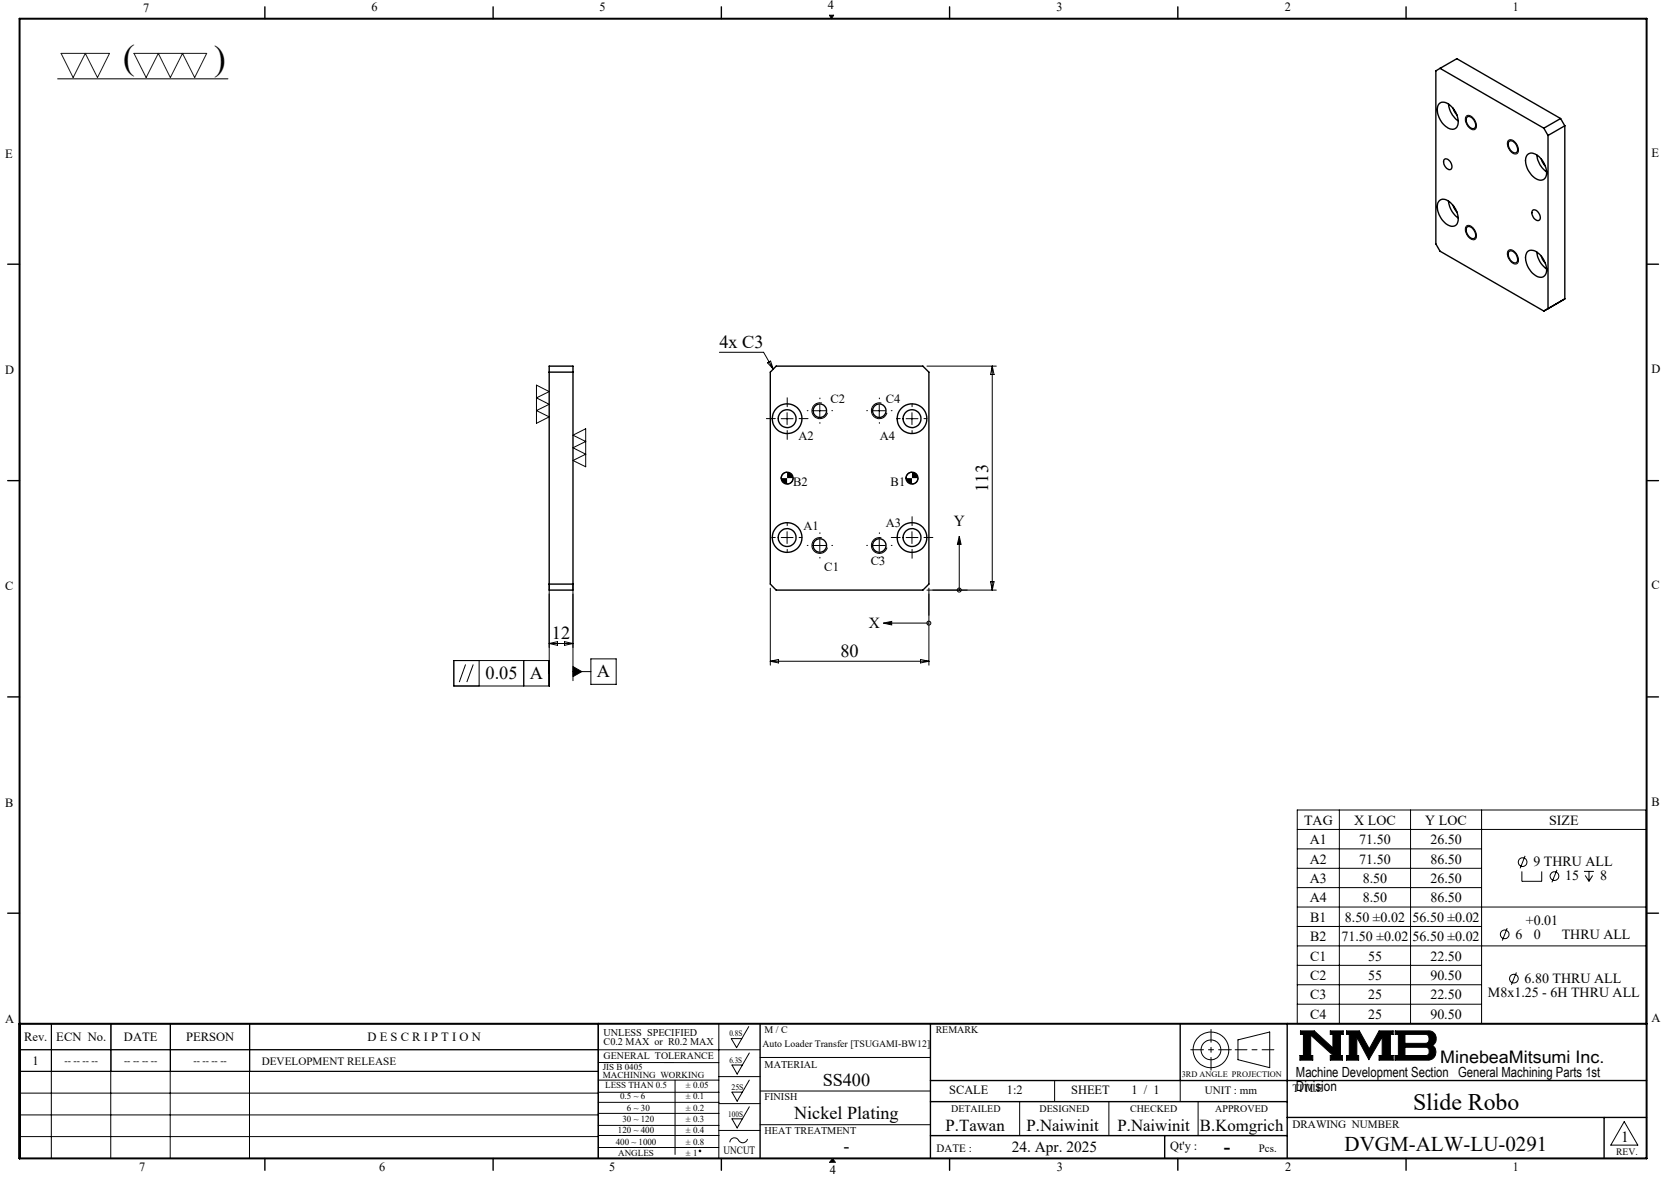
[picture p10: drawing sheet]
<svg xmlns="http://www.w3.org/2000/svg" width="420mm" height="297mm" viewBox="0 0 420 297" stroke-linecap="round" stroke-linejoin="round" font-family="sans-serif">
<g fill="none" stroke="#000" stroke-width=".25">
<path d="M14.5 19.9h43M209.2 3.8h1.1l-.6 .9zM369.9 29.3a1.53 1.53 0 0 1 2.1 1 1.66 1.66 0 0 1-.1 2.4 2.51 2.51 0 0 1-2-3.4zM380.5 35.5a1.65 1.65 0 0 1 2.2 1.1 1.47 1.47 0 0 1-.3 2.3 2.58 2.58 0 0 1-1.9-3.4zM369.9 57.1a1.61 1.61 0 0 1 2.2 1.1 1.48 1.48 0 0 1-.3 2.3 2.53 2.53 0 0 1-1.9-3.4zM380.5 63.2a1.65 1.65 0 0 1 2.2 1.2 1.47 1.47 0 0 1-.3 2.2 2.58 2.58 0 0 1-1.9-3.4zM135.3 97.2l3.2 1.6-3.2 1.6 3.2 1.6-3.2 1.6 3.2 1.6-3.2 1.6zM181.5 88.9h11.1l2.5 4.2M193.6 91.5l.8-.4 .7 2zM233.8 92.4h17.5M250.3 92.4v56.5M250.3 92.4l.5 2.1h-.9z"/>
<path d="M144.5 109.8l3.2-1.6v9.6l-3.2-1.6 3.2-1.6-3.2-1.6 3.2-1.6zM197.1 105.7h3M198.5 119.1l-.9 .4-.5 1.1M198.5 104.1v3M205.3 103.6h3M206.8 102.2v3M207.3 101.7a2 2 0 0 0-2.4 1.4 2 2 0 0 0 1.4 2.5 2 2 0 0 0 2.4-1.4M220.3 103.6h3M221.8 102.2v3M222.3 101.7a2 2 0 0 0-2.4 1.4 2 2 0 0 0 1.4 2.5 2 2 0 0 0 2.4-1.4M228.6 105.7h3M230 119.1l-.5 .1-.6 .5-.3 .9"/>
<path d="M230 104.1v3M197.1 135.6h3M198.5 134.2v3M200.1 120.6l-.5 1.2-1.1 .4M205.3 137.7h3M206.8 136.1v3M207.3 135.7a2 2 0 0 0-2.4 1.4 2 2 0 0 0 1.4 2.5 2 2 0 0 0 2.4-1.4M220.3 137.7h3M221.8 136.1v3M222.3 135.7a2 2 0 0 0-2.4 1.4 2 2 0 0 0 1.4 2.5 2 2 0 0 0 2.4-1.4M228.6 135.6h3M230 134.2v3"/>
<path d="M231.6 120.6l-.4 1-.4 .4-.8 .2M242 135.3l.4 2.1h-.9zM242 137.4v11.5M138.5 147.4v25.7h-24v-6.4h24M144.5 147.4v24.4M194.3 148.4v19.4M222.8 157.2l2.1-.4v.9zM224.9 157.2h9.4M233.8 148.9h17.5M234.3 148.4v19.4M249.9 146.8h.9l-.5 2.1zM117.4 167.7l-1.5 4.4"/>
<path d="M119.4 167.7l-1.6 4.4M120.9 166.7v6.4M132.1 166.7v6.4M138.5 162.4h6M138.5 162.4l2.1-.5v.9zM142.4 161.9l2.1 .5-2.1 .4zM144.5 169.5h4.5M144.5 168.2l2.3 1.3-2.3 1.2zM149 166.3h6.4v6.4h-6.4zM194.3 166.9h40M194.3 166.9l2.1-.5v.9zM232.2 166.4l2.1 .5-2.1 .4z"/>
<path d="M327.2 204.4h88v53.9h-88zM327.2 214.2h46.5M327.2 219.1h46.5M327.2 209.3h88M337.9 204.4v53.9M355.8 204.4v53.9M373.7 204.4v53.9M383.9 219.9v2.5h5v-2.5M384.7 216l-1.2 3.1M392.7 219.5l-1.2 3.1M399.6 219.9h2.5M400.8 219.9v2.5"/>
<path d="M327.2 224h46.5M327.2 228.9h88M327.2 233.8h46.5M327.2 238.7h88M380.2 234.2l-1.2 3.1M399.9 220.9l.9 1.5M401.7 220.9l-.9 1.5M12.9 258.3v34M13 258.3v12M27.9 258.3v34M28 258.3v12M42.9 258.3v34"/>
<path d="M43 258.3v12M62.9 258.3v34M63 258.3v12M150.9 258.3v34M181.3 258.3v34M188.9 259l-3.1 5.4-1.3-2.3h2.6M327.2 243.6h46.5M327.2 248.5h46.5M327.2 253.4h46.5M382.5 245.4l-1.3 3.1M4.9 264.9h186.8M4.9 275.8h146"/>
<path d="M5 270.3v-12h146v12l-146.1 .1M5 264.9h146M150.9 278.2h30.4M150.9 275.6h30.4M150.9 272.6h30.4M150.9 268.1h30.4M170.3 272.6v18.7M181.3 271.7h10.4M181.3 278.5h10.4M189 279.3l-3.1 5.3-1.3-2.3h2.7M189 265.7l-3.1 5.3-1.3-2.3h2.7M189 272.6l-3.1 5.3-1.3-2.3h2.7"/>
<path d="M191.7 266.8h43M191.7 275.3h43M257.2 278v8.6M266 272.7v5.3M279.7 278v8.6M297.7 272.7v5.3M302.2 278v8.6M312.3 262.4l8-2v9l-8-2zM328 260.1h3.5l4.7 4.3v-3.4h-.6v-.9h3.2v.9h-.7v5.3h.5v1.2h-3v-1.2h.7l-5.7-5.1v5.1h.6v1.2h-3.3v-1.2h.9v-5.3h-.8zM339.7 260.1h3.2l2.5 4.6 2.5-4.6h3.5v.9h-.7v5.3h.7v1.2h-3.5v-1.2h.8v-4.6l-3.4 5.7-3-5.7v4.6h.4v1.2h-3v-1.2h.7v-5.3h-.7zM351.9 260.1h8.4a1.97 1.97 0 0 1 1.9 1.5 1.97 1.97 0 0 1-.9 2.2 2.03 2.03 0 0 1 .8 2.2 2.03 2.03 0 0 1-1.8 1.5h-8.4v-1.2h.8v-5.3h-.8zM354.4 261h5.4l.6 .5v1.2l-.4 .5-.3 .1h-5.3z"/>
<path d="M354.4 264.3h5.4l.6 .4 .1 1a.79 .79 0 0 1-.8 .6h-5.3zM4.9 281.3h146M4.9 286.8h146M150.9 280.9h30.4M150.9 286.5h30.4M150.9 284h30.4M150.9 289.6h30.4M181.3 285.3h10.4M188.6 287.4a1.29 1.29 0 0 1-1.2 1 1.29 1.29 0 0 1-1.3-.9 1.14 1.14 0 0 0-1.3-.3 1.14 1.14 0 0 0-.7 1.1M191.7 283.8h43M210 292.3l.7 1M409.7 283l3.4 6h-6.8z"/>
<circle cx="234.3" cy="157.2" r=".49"/>
<circle cx="242" cy="148.9" r=".5"/>
<circle cx="384.1" cy="217.5" r="1.1"/>
<circle cx="379.6" cy="235.8" r="1.09"/>
<circle cx="392.1" cy="221.1" r="1.09"/>
<circle cx="381.9" cy="246.9" r="1.09"/>
<circle cx="305.5" cy="264.9" r="2.51"/>
<circle cx="305.5" cy="264.9" r="4.5"/>
<circle cx="176.6" cy="290.4" r=".2"/>
</g>
<path d="M311.6 264.9h9.7" fill="none" stroke="#000" stroke-width=".25" stroke-dasharray="15.2 1.3 1.3 1.3" stroke-dashoffset="12.3"/>
<path d="M305.5 259.8v10.2M300.4 264.9h10.2" fill="none" stroke="#000" stroke-width=".25" stroke-dasharray="15.2 1.3 1.3 1.3" stroke-dashoffset="12"/>
<g fill="none" stroke="#000" stroke-width=".35">
<path d="M66.8 1.7v3M124.4 1.7v3M182 1.7v3M239.5 1.7v3M297.1 1.7v3M354.7 1.7v3M363.3 17.2l-1.1 .7v43.7l1.1 1.8 26.1 15.1M363.3 17.2l26.1 15.1M363.3 17.2l4.2-2.4 26.2 15.1M363 26.2a2.17 2.17 0 0 1 3.1 .7 4.5 4.5 0 0 1 1.2 5.3 2.15 2.15 0 0 1-2.9-.6 4.6 4.6 0 0 1-1.4-5.4zM365.4 26.2v.2a6 6 0 0 0 2.4 4.1M366.5 27.3l1 1.7"/>
<path d="M370.1 29.5a1.65 1.65 0 0 1 2 1.5 .92 .92 0 0 1-.2 1.4 .92 .92 0 0 1-1.3-.4 1.94 1.94 0 0 1-.5-2.5zM380.7 35.6a1.96 1.96 0 0 1 2 2.7 1.04 1.04 0 0 1-1.7-.4 1.91 1.91 0 0 1-.3-2.3zM385.2 39.1a1.96 1.96 0 0 1 3 .4 4.9 4.9 0 0 1 1.6 5.4 1.85 1.85 0 0 1-2.8-.1 5.1 5.1 0 0 1-1.9-5.5zM387.7 39.1a5.8 5.8 0 0 0 2.4 4.3M389.4 32.3l1.1 1.9M390.5 34.2v43.7M393.7 29.9l-4.3 2.4M393.7 29.9l1 1.8M394.7 31.7l-4.2 2.5M394.7 31.7v43.7M363 50.8a1.83 1.83 0 0 1 2.6 .1 5.1 5.1 0 0 1 1.9 5.6 2.02 2.02 0 0 1-3.1-.4 4.6 4.6 0 0 1-1.4-5.3zM364.3 40.3a1.33 1.33 0 0 1 1.8 1.1 .77 .77 0 0 1 .1 1 .77 .77 0 0 1-.9 .3 1.97 1.97 0 0 1-1-2.4z"/>
<path d="M365.4 50.8v.1a5.9 5.9 0 0 0 2.4 4.1M366.5 51.8l1 1.7M370 57.4a1.42 1.42 0 0 1 2 1.1 1 1 0 0 1 .3 1.1 1 1 0 0 1-.9 .6 2.28 2.28 0 0 1-1.4-2.8zM386.7 53a1.77 1.77 0 0 1 1.6 2.5 1.67 1.67 0 0 1-1.9-2zM388.8 40.2l1 1.6M1.9 66.7h3M380.7 63.4a1.96 1.96 0 0 1 2 2.6 1.04 1.04 0 0 1-1.7-.4 1.91 1.91 0 0 1-.3-2.2zM385.2 63.6a2.23 2.23 0 0 1 3.2 .6 4.8 4.8 0 0 1 1.4 5.2 1.79 1.79 0 0 1-2.8-.2 5.1 5.1 0 0 1-1.9-5.4zM387.7 63.6a5.8 5.8 0 0 0 2.4 4.3M388.8 64.7l.3 .8 .7 .9M390.5 77.9l-1.1 .6M394.7 75.4l-4.2 2.5"/>
<path d="M394.7 75.4l-5.3 3.1M415.4 66.7h3M138.5 92.4h6v56.5h-6zM138.5 93.9h6M195.8 92.4h37l1.5 1.5v53.5l-1.5 1.5h-37l-1.5-1.5v-53.5zM1.9 121.3h3M415.4 121.3h3M138.5 147.4h6M1.9 175.9h3M415.4 175.9h3M1.9 230.4h3M415.4 230.4h3"/>
<path d="M150.9 258.3v34M191.7 258.3v34M234.7 258.3v34M297.7 258.3v14.4M324.7 258.3v34M234.7 272.7h180.7M234.7 278h90M66.8 292.3v3M124.4 292.3v3M182 292.3v3M234.7 286.6h90M239.5 292.3v3"/>
<path d="M293.8 286.6v5.7M297.1 292.3v3M324.7 282h90.7M354.7 292.3v3M404.6 282v10.3"/>
<circle cx="198.6" cy="105.7" r="3.8"/>
<circle cx="198.6" cy="105.7" r="2.25"/>
<circle cx="206.8" cy="103.6" r="1.7"/>
<circle cx="221.8" cy="103.6" r="1.7"/>
<circle cx="230" cy="105.7" r="2.26"/>
<circle cx="230.1" cy="105.7" r="3.8"/>
<circle cx="198.6" cy="135.6" r="3.8"/>
<circle cx="198.6" cy="120.6" r="1.49"/>
<circle cx="198.6" cy="135.7" r="2.25"/>
<circle cx="206.8" cy="137.6" r="1.7"/>
<circle cx="221.8" cy="137.6" r="1.7"/>
<circle cx="230" cy="135.6" r="2.26"/>
<circle cx="230.1" cy="135.6" r="3.8"/>
<circle cx="230.1" cy="120.6" r="1.49"/>
</g>
<path d="M4.9 4.7h410.5v287.6h-410.5zM4.9 258.3h410.5" fill="none" stroke="#000" stroke-width=".5"/>
<path d="M210 292.3l-.7 1h1.4" fill="none" stroke="#00f" stroke-width=".25"/>
<g fill="#000">
<path d="M210 292.3l.7 1h-1.4z"/>
<path d="M209.2 3.8l.5 .9 .6-.9zM328 260.1v.9h.8v5.3h-.9v1.2h3.3v-1.2h-.6v-5.1l5.7 5.1h-.7v1.2h3v-1.2h-.5v-5.3h.7v-.9h-3.2v.9h.6v3.4l-4.7-4.3zM351.9 260.1v.9h.8v5.3h-.8v1.2h8.6l.7-.2 .6-.5 .4-.8v-.8l-.3-.8-.6-.6 .8-.8 .2-1.3-.5-.9-.5-.5-.6-.2zM354.4 264.3h5.4l.6 .4 .1 1-.6 .6h-5.5zM354.4 261l5.5 .1 .5 .5v1.1l-.3 .5-.3 .1h-5.4zM339.7 260.1v.9h.7v5.3h-.7v1.2h3v-1.2h-.4v-4.6l3 5.7 3.4-5.7v4.6h-.8v1.2h3.5v-1.2h-.7v-5.3h.7v-.9h-3.5l-2.5 4.6-2.5-4.6z" fill-rule="evenodd"/>
</g>
<path d="M15.4 13.5h12.2l-3 6.1-3.1-6.1-3 6.1zM33.8 13.5h18.3l-3 6.1-3.1-6.1-3 6.1-3.1-6.1-3 6.1z" fill="none" stroke="#191924" stroke-width=".25"/>
<g fill="none" stroke="#000" stroke-width=".25" stroke-dasharray="15.2 1.3 1.3 1.3">
<path d="M195.6 105.6h-2.3M198.6 102.6v-2.2M198.6 108.6v2.3M201.6 105.6h2.2M203.8 103.6h-.2M206.8 100.6v-.2M206.8 106.6v.2M209.8 103.6h.2M218.8 103.6h-.2M221.8 100.6v-.2M221.8 106.6v.2M224.8 103.6h.2"/>
<path d="M227.1 105.6h-.8M230.1 102.6v-.7M230.1 108.6v.8M233.1 105.6h.7M195.6 135.6h-.8M198.6 132.6v-.7M198.6 138.6v.8M201.6 135.6h.7M203.8 137.6h-.2M206.8 134.6v-.2M209.8 137.6h.2M218.8 137.6h-.2"/>
<path d="M221.8 134.6v-.2M224.8 137.6h.2M227.1 135.6h-2.3M230.1 132.6v-2.2M230.1 138.6v2.3M233.1 135.6h2.2M206.8 140.6v.2M221.8 140.6v.2"/>
</g>
<g fill="#000">
<path d="M144.5 168.2l2.3 1.3-2.3 1.2z"/>
<path d="M197.1 120.6l.5 1.2 .9 .4v-1.6zM198.5 119.1v1.5h1.6l-.5-1.1zM228.6 120.6l.3 1 .6 .5 .5 .1v-1.6zM230 119.1v1.5h1.6l-.2-.7-.4-.4z"/>
<path d="M222.8 157.2l2.1-.4v.9zM242 135.3l.4 2.1h-.9z"/>
</g>
<g font-size="8.8">
<text x="31.1" y="17.4">(</text>
<text x="54" y="17.6">)</text>
</g>
<text font-size="6" x="356.4" y="280">Slide Robo</text>
<text font-size="5.3" x="339.2" y="290.4">DVGM-ALW-LU-0291</text>
<text font-size="4.9" x="308.8" y="290.9">-</text>
<g font-size="4.6">
<text x="181.5" y="87.8">4x C3</text>
<text x="249.2" y="124.1" transform="rotate(-90 249.2 124.1)">113</text>
<text x="139.2" y="161.3">12</text>
<text x="212" y="165.7">80</text>
<text x="122.5" y="171.3">0.05</text>
<text x="133.7" y="171.3">A</text>
<text x="150.6" y="170.9">A</text>
<text x="207.5" y="274.1">SS400</text>
<text x="200.3" y="282.4">Nickel Plating</text>
<text x="212.8" y="290.6">-</text>
</g>
<text font-size="4.4" x="363.3" y="268.2">MinebeaMitsumi Inc.</text>
<g font-size="4.2">
<text x="238.5" y="285.5">P.Tawan</text>
<text x="258.9" y="285.5">P.Naiwinit</text>
<text x="281.9" y="285.5">P.Naiwinit</text>
<text x="302.7" y="285.5">B.Komgrich</text>
</g>
<g font-size="3.9">
<text x="240.6" y="132.8">Y</text>
<text x="219.1" y="158.5">X</text>
<text x="255.2" y="290.6">24. Apr. 2025</text>
<text x="408.9" y="288.2">1</text>
</g>
<g font-size="3.5">
<text x="328.9" y="208.1">TAG</text>
<text x="341.6" y="208.1">X LOC</text>
<text x="359.5" y="208.1">Y LOC</text>
<text x="390.8" y="208.1">SIZE</text>
<text x="330.4" y="213.1">A1</text>
<text x="342.9" y="213.1">71.50</text>
<text x="360.8" y="213.1">26.50</text>
<text x="330.4" y="217.9">A2</text>
<text x="342.9" y="217.9">71.50</text>
<text x="360.8" y="217.9">86.50</text>
<text x="386.8" y="218.6">9 THRU ALL</text>
<text x="330.4" y="222.8">A3</text>
<text x="330.4" y="227.7">A4</text>
<text x="343.8" y="222.8">8.50</text>
<text x="343.8" y="227.7">8.50</text>
<text x="360.8" y="222.8">26.50</text>
<text x="360.8" y="227.7">86.50</text>
<text x="394.8" y="222.2">15</text>
<text x="403.6" y="222.2">8</text>
<text x="330.5" y="232.7">B1</text>
<text x="339.3" y="232.7">8.50 ±0.02</text>
<text x="356.3" y="232.7">56.50 ±0.02</text>
<text x="384.9" y="233.3">+0.01</text>
<text x="330.5" y="237.5">B2</text>
<text x="338.4" y="237.5">71.50 ±0.02</text>
<text x="356.3" y="237.5">56.50 ±0.02</text>
<text x="382.3" y="236.9">6</text>
<text x="386.9" y="236.9">0</text>
<text x="394" y="236.9">THRU ALL</text>
<text x="330.5" y="242.5">C1</text>
<text x="345.1" y="242.5">55</text>
<text x="360.8" y="242.5">22.50</text>
<text x="330.5" y="247.3">C2</text>
<text x="345.1" y="247.3">55</text>
<text x="360.8" y="247.3">90.50</text>
<text x="375.3" y="251.6">M8x1.25 - 6H THRU ALL</text>
<text x="384.6" y="248">6.80 THRU ALL</text>
<text x="330.5" y="252.2">C3</text>
<text x="330.5" y="257.1">C4</text>
<text x="345.1" y="252.2">25</text>
<text x="345.1" y="257.1">25</text>
<text x="360.8" y="252.2">22.50</text>
<text x="360.8" y="257.1">90.50</text>
<text x="326.9" y="271.7">Machine Development Section General Machining Parts 1st</text>
<text x="326.9" y="275.3">Division</text>
</g>
<g font-size="3.2">
<text x="36.1" y="2.9">7</text>
<text x="93.7" y="2.8">6</text>
<text x="151.3" y="2.8">5</text>
<text x="208.8" y="2.2">4</text>
<text x="266.5" y="2.8">3</text>
<text x="324.1" y="2.8">2</text>
<text x="381.6" y="2.8">1</text>
<text x="1.3" y="39.8">E</text>
<text x="416.6" y="39.5">E</text>
<text x="1.3" y="94.3">D</text>
<text x="416.6" y="94.1">D</text>
<text x="209.5" y="101.8">C2</text>
<text x="223.4" y="101.8">C4</text>
<text x="201.4" y="111">A2</text>
<text x="221.9" y="111">A4</text>
<text x="200.1" y="122.7">B2</text>
<text x="224.7" y="122.7">B1</text>
<text x="202.7" y="133.7">A1</text>
<text x="223.4" y="133">A3</text>
<text x="219.7" y="142.7">C3</text>
<text x="1.3" y="148.9">C</text>
<text x="207.9" y="144.1">C1</text>
<text x="416.6" y="148.7">C</text>
<text x="1.3" y="203.6">B</text>
<text x="416.6" y="203.3">B</text>
<text x="416.6" y="258">A</text>
<text x="1.3" y="258.1">A</text>
<text x="6.1" y="262.7">Rev.</text>
<text x="14.2" y="262.7">ECN No.</text>
<text x="31.3" y="262.7">DATE</text>
<text x="46.9" y="262.7">PERSON</text>
<text x="92.7" y="262.7">D E S C R I P T I O N</text>
<text x="8.2" y="268.7">1</text>
<text x="239.4" y="276.2">SCALE</text>
<text x="254" y="276.2">1:2</text>
<text x="270.2" y="276.2">SHEET</text>
<text x="285.4" y="276.2">1 / 1</text>
<text x="295.2" y="290.1">Qt'y :</text>
<text x="35.1" y="295.5">7</text>
<text x="95.7" y="295.6">6</text>
<text x="153.6" y="295.6">5</text>
<text x="209.3" y="296.3">4</text>
<text x="266.6" y="295.6">3</text>
<text x="324.2" y="295.6">2</text>
<text x="381.6" y="295.6">1</text>
</g>
<g font-size="2.8">
<text x="66" y="268.6">DEVELOPMENT RELEASE</text>
<text x="326" y="275.4">TITLE</text>
<text x="303.9" y="276.2">UNIT : mm</text>
<text x="326" y="284.7">DRAWING NUMBER</text>
<text x="182.5" y="291.2">UNCUT</text>
<text x="236.3" y="290.7">DATE :</text>
<text x="317.6" y="290.6">Pcs.</text>
</g>
<g font-size="2.6">
<text x="152.2" y="261.3">UNLESS SPECIFIED</text>
<text x="152.2" y="263.7">C0.2 MAX or R0.2 MAX</text>
<text x="192.9" y="269.4">MATERIAL</text>
<text x="192.9" y="277.7">FINISH</text>
<text x="192.9" y="286.3">HEAT TREATMENT</text>
</g>
<g font-size="2.5">
<text x="192.9" y="260.7">M / C</text>
<text x="236" y="260.7">REMARK</text>
<text x="16.3" y="268.5">-- -- -- --</text>
<text x="31.3" y="268.5">-- -- -- --</text>
<text x="48.8" y="268.5">-- -- -- --</text>
<text x="152.3" y="267.3">GENERAL TOLERANCE</text>
<text x="192.3" y="264.2">Auto Loader Transfer [TSUGAMI-BW12]</text>
<text x="239.9" y="280.5">DETAILED</text>
<text x="262.2" y="280.5">DESIGNED</text>
<text x="285.1" y="280.5">CHECKED</text>
<text x="306.6" y="280.5">APPROVED</text>
<text x="407.7" y="291.5">REV.</text>
</g>
<g font-size="2.3">
<text x="152.1" y="270">JIS B 0405</text>
<text x="152.1" y="272.1">MACHINING WORKING</text>
<text x="152.7" y="274.6">LESS THAN 0.5</text>
<text x="173" y="274.6">± 0.05</text>
<text x="156.4" y="277.4">0.5 ~ 6</text>
<text x="158.1" y="280.3">6 ~ 30</text>
<text x="173" y="277.4">± 0.1</text>
<text x="173" y="280.3">± 0.2</text>
<text x="155.9" y="286">120 ~ 400</text>
<text x="157" y="283.2">30 ~ 120</text>
<text x="173" y="283.2">± 0.3</text>
<text x="173" y="286">± 0.4</text>
<text x="155.3" y="288.9">400 ~ 1000</text>
<text x="155.9" y="291.7">ANGLES</text>
<text x="173" y="288.9">± 0.8</text>
<text x="173" y="291.7">± 1</text>
</g>
<g font-size="2.1">
<text x="184" y="261.5">0.8S</text>
<text x="184" y="268.1">6.3S</text>
<text x="184.5" y="275">25S</text>
<text x="298.1" y="271.8">3RD ANGLE PROJECTION</text>
<text x="183.7" y="281.9">100S</text>
</g>
</svg>
